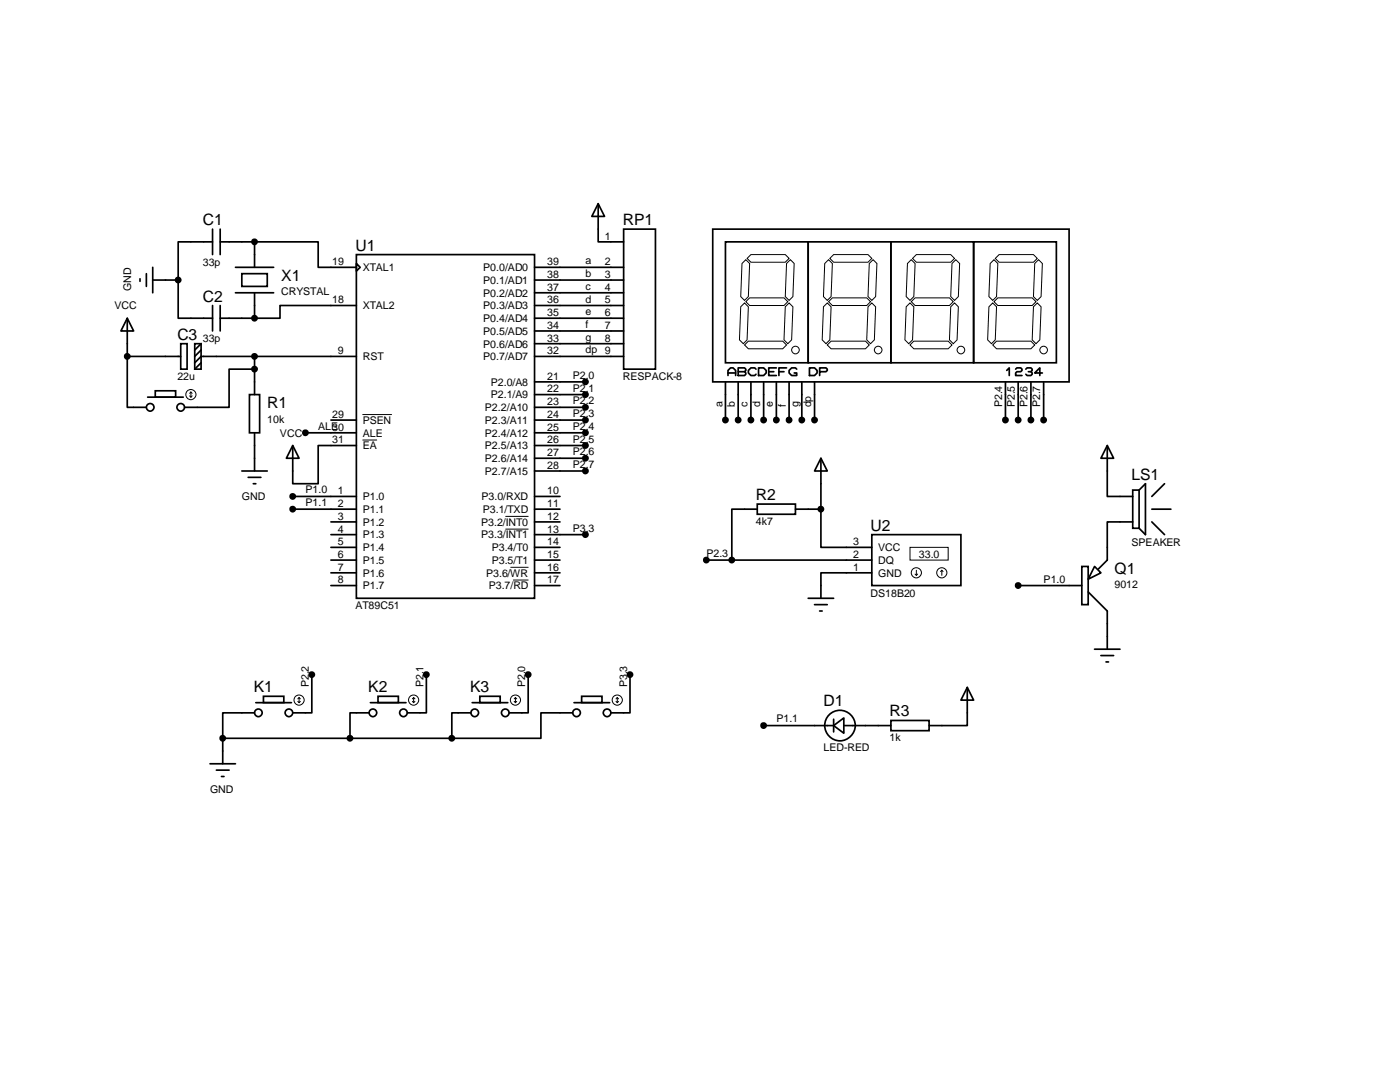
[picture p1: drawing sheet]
<svg xmlns="http://www.w3.org/2000/svg" width="279mm" height="216mm" viewBox="0 0 279 216" stroke-linecap="round" stroke-linejoin="round" font-family="sans-serif">
<g fill="none" stroke="#000" stroke-width=".34">
<path d="M27.9 55.6v.5M29.2 54.6v2.6M30.5 55.9h5.1M30.5 53.3v5.1M35.6 55.9v7.6h6.8M42.4 48.3h-6.8v7.6M42.4 45.7v5.1M43.9 48.3h6.9M43.9 45.7v5.1M47 53.3h7.6M47 58.4h7.6M48.3 54.6h5v2.6h-5z"/>
<path d="M50.8 48.3h12.7v5h7.6M50.8 48.3v5M50.8 58.4v5.1M71.1 50.8h35.6v68.6h-35.6zM71.1 52.6l.8 .7-.8 .8zM106.7 55.9h17.8M106.7 53.3h17.8M106.7 58.4h17.8M119.4 40.6l1.2 2.6h-2.5zM119.4 40.6v7.7h5.1M124.5 45.7h6.3v28h-6.3zM142.2 45.7h71.2v30.5h-71.2z"/>
<path d="M144.8 48.3h16.5v24.1h-16.5zM161.3 48.3h16.5v24.1h-16.5zM177.8 48.3h16.5v24.1h-16.5zM194.3 48.3h16.5v24.1h-16.5zM25.4 63.5l1.3 2.5h-2.6zM25.4 71.1v10.2h3.8M25.4 71.1h10.7M25.4 63.5v7.6M29.5 79.2h7.1M31 78h4.1v1.2h-4.1zM36.1 68.6h1.2v5.1h-1.2zM38.9 68.6h1.2v5.1h-1.2z"/>
<path d="M40.1 68.6l-1.2 1.2M40.1 69.8l-1.2 1.3M40.1 72.4l-1.2 1.3M42.4 61v5M43.9 63.5h6.9M43.9 61v5M49.8 78.7h2v7.7h-2zM50.8 73.7h-5.1v7.6h-8.9M50.8 71.1v7.6M71.1 61h-15.2v2.5h-5.1M71.1 71.1h-31l-1.2 1.3M106.7 63.5h17.8"/>
<path d="M106.7 71.1h17.8M106.7 61h17.8M106.7 66h17.8M106.7 68.6h17.8M106.7 76.2h10.1M106.7 78.7h10.1M144.8 76.2v7.6M145.3 74.9v-1l.5-.5h.5l.5 .5v1M145.3 74.4h1.5M147.3 73.4h1.3l.2 .3v.2l-.2 .3 .2 .2v.3l-.2 .2h-1.3zM147.3 76.2v7.6M147.3 74.2h1.3"/>
<path d="M149.9 76.2v7.6M150.9 73.7l-.3-.3h-.7l-.5 .5v.5l.5 .5h.7l.3-.2M151.4 73.4h1l.5 .5v.5l-.5 .5h-1zM152.4 76.2v7.6M153.4 74.2h1M154.9 73.4h-1.5v1.5h1.5M154.9 76.2v7.6M155.4 74.2h1.1M157 73.4h-1.6v1.5M157.5 76.2v7.6M159 73.7l-.3-.3h-.7l-.5 .5v.5l.5 .5h1v-.5h-.5M160 76.2v7.6"/>
<path d="M161.5 73.4h1.1l.5 .5v.5l-.5 .5h-1.1zM162.6 76.2v7.6M163.6 74.2h1.2l.3-.3v-.2l-.3-.3h-1.2v1.5M200.7 76.2v7.6M200.9 73.9l.5-.5v1.5M202.7 73.7l.2-.3h.8l.3 .3v.2l-.3 .3h-.8l-.2 .2v.5h1.3M203.2 76.2v7.6M204.7 73.7l.3-.3h.7l.3 .3v.2l-.3 .3 .3 .2v.3l-.3 .2h-.7l-.3-.2M205.2 74.2h.5M205.7 76.2v7.6M208 74.4h-1.5l1-1v1.5M208.3 76.2v7.6"/>
<path d="M48.3 94h5M49.5 95.2h2.6M50.5 96.5h.6M50.8 86.4v7.6M58.4 88.9l1.3 2.5h-2.6zM58.4 88.9v7.6h5.1v-7.6h7.6M58.4 99.1h12.7M61 86.4h10.1M66 83.8h5.1M106.7 86.4h10.1M106.7 81.3h10.1M106.7 83.8h10.1"/>
<path d="M106.7 88.9h10.1M106.7 91.4h10.1M106.7 94h10.1M106.7 99.1h5.1M163.8 91.4l1.3 2.6h-2.5zM163.8 91.4v10.2M221 88.9l1.2 2.5h-2.5zM221 88.9v10.2h5.1M226.1 97.8h1.2v7.6h-1.2zM227.3 97.8l1.3-1.3v10.2l-1.3-1.3M232.4 96.5l-2.5 2.6M58.4 101.6h12.7"/>
<path d="M66 111.8h5.1M66 106.7h5.1M66 116.8h5.1M66 104.1h5.1M66 109.2h5.1M66 114.3h5.1M106.7 101.6h5.1M106.7 111.8h5.1M106.7 106.7h10.1M106.7 116.8h5.1M106.7 104.1h5.1M106.7 109.2h5.1"/>
<path d="M106.7 114.3h5.1M141 111.8h33M151.1 100.6h7.6v2h-7.6zM151.1 101.6h-5.1v10.2M158.7 101.6h5.1M161.3 119.4h5.1M163.8 101.6v7.6h10.2M174 106.7h17.8v10.1h-17.8zM174 114.3h-10.2v5.1M203.2 116.8h12.7M215.9 113h1.3v7.6h-1.3zM217.2 118.1l3.8 3.8v7.6"/>
<path d="M218.4 113l1.3 1.3-2.5 1.3zM226.1 104.1h-5.1v7.7l-1.8 1.7M229.9 101.6h3.8M229.9 104.1l2.5 2.6M52.6 138.9h4v1.3h-4zM62.2 134.6v7.6h-3.8M75.4 138.9h4.1v1.3h-4.1zM85.1 134.6v7.6h-3.8M95.8 138.9h4v1.3h-4zM105.4 134.6v7.6h-3.8M116.1 138.9h4v1.3h-4zM125.7 134.6v7.6h-3.8"/>
<path d="M162.6 120.6h2.5M163.6 121.9h.5M193 137.2l1.3 2.5h-2.5zM193 137.2v7.6h-7.6M218.4 129.5h5.1M219.7 130.8h2.5M220.7 132.1h.5M41.9 152.4h5.1M43.2 153.7h2.5M44.2 154.9h.5M44.4 147.3v5.1M44.4 147.3h45.8"/>
<path d="M50.8 142.2h-6.4v5.1M51.1 140.2h7.1M73.7 142.2h-3.9v5.1M73.9 140.2h7.1M94 142.2h-3.8v5.1M94.2 140.2h7.1M114.3 142.2h-6.4v5.1h-17.7M114.6 140.2h7.1M152.4 144.8h14M166.4 144.8l2-1.5v3zM166.4 143.5v2.5M168.4 144.8h9.4"/>
<path d="M177.8 143.8h7.6v2h-7.6z"/>
<circle cx="30" cy="81.3" r=".75"/>
<circle cx="36.1" cy="81.3" r=".75"/>
<circle cx="51.6" cy="142.2" r=".75"/>
<circle cx="57.7" cy="142.2" r=".75"/>
<circle cx="74.4" cy="142.2" r=".75"/>
<circle cx="80.5" cy="142.2" r=".75"/>
<circle cx="94.7" cy="142.2" r=".75"/>
<circle cx="100.8" cy="142.2" r=".75"/>
<circle cx="115.1" cy="142.2" r=".75"/>
<circle cx="121.2" cy="142.2" r=".75"/>
<circle cx="167.6" cy="144.8" r="3"/>
</g>
<g fill="none" stroke="#000" stroke-width=".2">
<path d="M148.1 52.6l.7-.8 .8 .8-.2 6.6-.8 .7-.8-.7zM149.6 59.4h6.9l.7 .8-.7 .8h-6.9l-.8-.8zM149.9 50.8h6.8l.8 .8-.8 .7h-6.8l-.8-.7zM157.7 51.8l.8 .8-.3 6.6-.7 .7-.8-.7 .3-6.6zM165.4 51.8l.7 .8-.2 6.6-.8 .7-.8-.7 .3-6.6zM166.4 50.8h6.8l.8 .8-.8 .7h-6.8l-.8-.7zM174.2 51.8l.8 .8-.2 6.6-.8 .7-.8-.7 .3-6.6zM181.1 52.6l.8-.8 .7 .8-.2 6.6-.8 .7-.8-.7zM182.1 51.6l.8-.8h6.8l.8 .8-.8 .7h-6.8zM182.6 59.4h6.9l.7 .8-.7 .8h-6.9l-.7-.8zM190.8 51.8l.7 .8-.2 6.6-.8 .7-.8-.7 .3-6.6zM197.6 52.6l.8-.8 .7 .8-.2 6.6-.8 .7-.7-.7z"/>
<path d="M198.6 51.6l.8-.8h6.8l.8 .8-.8 .7h-6.8zM199.1 59.4h6.9l.8 .8-.8 .8h-6.9l-.7-.8zM206.5 52.6l.8-.8 .7 .8-.2 6.6-.8 .7-.8-.7zM37.8 79l.3 .2M38.1 78.2v1M38.1 78.2l-.3 .3M38.1 78.2l.3 .3M38.4 79l-.3 .2M147.8 61.2l.8-.7 .8 .7-.3 6.6-.8 .8-.7-.8zM149.4 68.1h6.8l.8 .7-.8 .8h-6.8l-.8-.8zM156.7 61.2l.8-.7 .7 .7-.2 6.6-.8 .8-.7-.8zM164.3 61.2l.8-.7 .8 .7-.3 6.6-.8 .8-.7-.8z"/>
<path d="M165.4 60.2l.7-.8h6.9l.7 .8-.7 .8h-6.9zM165.9 68.1h6.8l.8 .7-.8 .8h-6.8l-.8-.8zM173.2 61.2l.8-.7 .8 .7-.3 6.6-.8 .8-.7-.8zM181.6 68.8l.8-.7h6.8l.8 .7-.8 .8h-6.8zM181.6 60.5l.8 .7-.3 6.6-.7 .8-.8-.8 .2-6.6zM190.5 60.5l.8 .7-.3 6.6-.8 .8-.7-.8 .2-6.6zM198.1 68.8l.8-.7h6.8l.8 .7-.8 .8h-6.8zM198.1 60.5l.8 .7-.3 6.6-.7 .8-.8-.8 .3-6.6zM207 60.5l.8 .7-.3 6.6-.7 .8-.8-.8 .2-6.6zM72.4 87.8h2.8M72.4 82.7h5.7M100.9 103h4.5"/>
<path d="M100.9 105.6h4.5M101.9 113.2h3.5M102.4 115.7h3M181.6 109.2h7.6v2.6h-7.6zM182.6 114.6l.3 .2M182.9 113.8v1M183.1 114.6l-.2 .2M188 113.8l-.3 .2M188 113.8l.2 .2M188 113.8v1M59.4 140l.3 .2M59.7 139.2v1"/>
<path d="M59.7 139.2l-.3 .2M59.7 139.2l.2 .2M59.9 140l-.2 .2M82.3 140l.2 .2M82.5 139.2v1M82.5 139.2l-.2 .2M82.5 139.2l.3 .2M82.8 140l-.3 .2M102.6 140l.3 .2M102.9 139.2v1M102.9 139.2l-.3 .2M102.9 139.2l.2 .2"/>
<path d="M103.1 140l-.2 .2M122.9 140l.3 .2M123.2 139.2v1M123.2 139.2l-.3 .2M123.2 139.2l.2 .2M123.4 140l-.2 .2"/>
<circle cx="38.1" cy="78.7" r="1.02"/>
<circle cx="158.8" cy="69.8" r=".75"/>
<circle cx="175.3" cy="69.8" r=".75"/>
<circle cx="191.8" cy="69.8" r=".75"/>
<circle cx="208.3" cy="69.8" r=".75"/>
<circle cx="182.9" cy="114.3" r="1.02"/>
<circle cx="188" cy="114.3" r="1.02"/>
<circle cx="59.7" cy="139.7" r="1.02"/>
<circle cx="82.6" cy="139.7" r="1.02"/>
<circle cx="102.9" cy="139.7" r="1.02"/>
<circle cx="123.2" cy="139.7" r="1.02"/>
</g>
<g fill="#000" stroke="#000" stroke-width=".34">
<circle cx="35.5" cy="55.9" r=".52"/>
<circle cx="50.8" cy="48.3" r=".52"/>
<circle cx="25.4" cy="71.1" r=".52"/>
<circle cx="50.8" cy="73.7" r=".52"/>
<circle cx="50.8" cy="71.1" r=".52"/>
<circle cx="50.8" cy="63.5" r=".52"/>
<circle cx="116.8" cy="78.7" r=".52"/>
<circle cx="116.8" cy="76.2" r=".52"/>
<circle cx="58.4" cy="99.1" r=".52"/>
<circle cx="60.9" cy="86.4" r=".52"/>
<circle cx="116.8" cy="91.4" r=".52"/>
<circle cx="116.8" cy="88.9" r=".52"/>
<circle cx="116.8" cy="81.3" r=".52"/>
<circle cx="116.8" cy="86.4" r=".52"/>
<circle cx="116.8" cy="94" r=".52"/>
<circle cx="116.8" cy="83.8" r=".52"/>
<circle cx="144.8" cy="83.8" r=".52"/>
<circle cx="147.3" cy="83.8" r=".52"/>
<circle cx="149.8" cy="83.8" r=".52"/>
<circle cx="152.4" cy="83.8" r=".52"/>
<circle cx="154.9" cy="83.8" r=".52"/>
<circle cx="157.5" cy="83.8" r=".52"/>
<circle cx="160" cy="83.8" r=".52"/>
<circle cx="162.5" cy="83.8" r=".52"/>
<circle cx="200.6" cy="83.8" r=".52"/>
<circle cx="203.2" cy="83.8" r=".52"/>
<circle cx="205.7" cy="83.8" r=".52"/>
<circle cx="208.3" cy="83.8" r=".52"/>
<circle cx="58.4" cy="101.6" r=".52"/>
<circle cx="116.8" cy="106.7" r=".52"/>
<circle cx="141" cy="111.8" r=".52"/>
<circle cx="146" cy="111.8" r=".52"/>
<circle cx="163.8" cy="101.6" r=".52"/>
<circle cx="203.2" cy="116.8" r=".52"/>
<circle cx="62.2" cy="134.6" r=".52"/>
<circle cx="85.1" cy="134.6" r=".52"/>
<circle cx="105.4" cy="134.6" r=".52"/>
<circle cx="125.7" cy="134.6" r=".52"/>
<circle cx="44.4" cy="147.3" r=".52"/>
<circle cx="69.8" cy="147.3" r=".52"/>
<circle cx="90.2" cy="147.3" r=".52"/>
<circle cx="152.4" cy="144.8" r=".52"/>
</g>
<g font-size="3.1">
<text x="40.5" y="45">C1</text>
<text x="124.3" y="45">RP1</text>
<text x="71" y="50">U1</text>
<text x="56.1" y="56">X1</text>
<text x="40.5" y="60.2">C2</text>
<text x="35.4" y="67.8">C3</text>
<text x="53.3" y="81.4">R1</text>
<text x="225.8" y="95.8">LS1</text>
<text x="150.9" y="99.8">R2</text>
<text x="173.7" y="105.9">U2</text>
<text x="222.4" y="114.5">Q1</text>
<text x="50.6" y="138.1">K1</text>
<text x="73.5" y="138.1">K2</text>
<text x="93.8" y="138.1">K3</text>
<text x="164.3" y="140.9">D1</text>
<text x="177.5" y="142.9">R3</text>
</g>
<g font-size="2.1">
<text x="120.7" y="47.8">1</text>
<text x="40.5" y="53">33p</text>
<text x="66.3" y="52.9">19</text>
<text x="109.2" y="52.9">39</text>
<text x="116.8" y="52.7">a</text>
<text x="120.7" y="52.9">2</text>
<text x="26.2" y="58" transform="rotate(-90 26.2 58)">GND</text>
<text x="56.1" y="58.9">CRYSTAL</text>
<text x="72.4" y="54.1">XTAL1</text>
<text x="96.4" y="54.1">P0.0/AD0</text>
<text x="96.4" y="56.6">P0.1/AD1</text>
<text x="96.4" y="59.2">P0.2/AD2</text>
<text x="109.2" y="55.5">38</text>
<text x="109.2" y="58">37</text>
<text x="116.8" y="55.3">b</text>
<text x="116.8" y="57.8">c</text>
<text x="120.7" y="55.5">3</text>
<text x="120.7" y="58">4</text>
<text x="22.9" y="61.7">VCC</text>
<text x="66.3" y="60.5">18</text>
<text x="72.4" y="61.7">XTAL2</text>
<text x="96.4" y="61.7">P0.3/AD3</text>
<text x="96.4" y="64.3">P0.4/AD4</text>
<text x="109.2" y="60.5">36</text>
<text x="109.2" y="63.1">35</text>
<text x="109.2" y="65.6">34</text>
<text x="116.8" y="60.4">d</text>
<text x="116.8" y="62.9">e</text>
<text x="116.8" y="65.4">f</text>
<text x="120.7" y="60.5">5</text>
<text x="120.7" y="63.1">6</text>
<text x="120.7" y="65.6">7</text>
<text x="40.5" y="68.2">33p</text>
<text x="67.4" y="70.7">9</text>
<text x="72.4" y="71.9">RST</text>
<text x="96.4" y="66.8">P0.5/AD5</text>
<text x="96.4" y="69.3">P0.6/AD6</text>
<text x="96.4" y="71.9">P0.7/AD7</text>
<text x="109.2" y="68.2">33</text>
<text x="109.2" y="70.7">32</text>
<text x="116.8" y="68">g</text>
<text x="116.8" y="70.5">dp</text>
<text x="120.7" y="68.2">8</text>
<text x="120.7" y="70.7">9</text>
<text x="35.4" y="75.9">22u</text>
<text x="98" y="77">P2.0/A8</text>
<text x="109.2" y="75.8">21</text>
<text x="114.3" y="75.6">P2.0</text>
<text x="124.3" y="75.9">RESPACK-8</text>
<text x="66.3" y="83.4">29</text>
<text x="96.8" y="82">P2.2/A10</text>
<text x="98" y="79.5">P2.1/A9</text>
<text x="109.2" y="78.3">22</text>
<text x="109.2" y="80.9">23</text>
<text x="109.2" y="83.4">24</text>
<text x="114.3" y="78.1">P2.1</text>
<text x="114.3" y="80.7">P2.2</text>
<text x="114.3" y="83.2">P2.3</text>
<text x="144.2" y="81.3" transform="rotate(-90 144.2 81.3)">a</text>
<text x="146.6" y="81.3" transform="rotate(-90 146.6 81.3)">b</text>
<text x="149.2" y="81.3" transform="rotate(-90 149.2 81.3)">c</text>
<text x="151.7" y="81.3" transform="rotate(-90 151.7 81.3)">d</text>
<text x="154.3" y="81.3" transform="rotate(-90 154.3 81.3)">e</text>
<text x="156.8" y="81.3" transform="rotate(-90 156.8 81.3)">f</text>
<text x="159.3" y="81.3" transform="rotate(-90 159.3 81.3)">g</text>
<text x="161.9" y="81.3" transform="rotate(-90 161.9 81.3)">dp</text>
<text x="200" y="81.3" transform="rotate(-90 200 81.3)">P2.4</text>
<text x="202.5" y="81.3" transform="rotate(-90 202.5 81.3)">P2.5</text>
<text x="205.1" y="81.3" transform="rotate(-90 205.1 81.3)">P2.6</text>
<text x="207.6" y="81.3" transform="rotate(-90 207.6 81.3)">P2.7</text>
<text x="53.3" y="84.3">10k</text>
<text x="55.9" y="87.1">VCC</text>
<text x="63.5" y="85.8">ALE</text>
<text x="66.3" y="85.9">30</text>
<text x="66.3" y="88.5">31</text>
<text x="72.4" y="87.1">ALE</text>
<text x="72.4" y="89.7">EA</text>
<text x="72.4" y="84.6">PSEN</text>
<text x="96.8" y="84.6">P2.3/A11</text>
<text x="96.8" y="87.1">P2.4/A12</text>
<text x="96.8" y="89.7">P2.5/A13</text>
<text x="109.2" y="85.9">25</text>
<text x="109.2" y="88.5">26</text>
<text x="114.3" y="85.8">P2.4</text>
<text x="114.3" y="88.3">P2.5</text>
<text x="96.8" y="94.7">P2.7/A15</text>
<text x="96.8" y="92.2">P2.6/A14</text>
<text x="109.2" y="93.6">28</text>
<text x="109.2" y="91">27</text>
<text x="114.3" y="90.8">P2.6</text>
<text x="114.3" y="93.4">P2.7</text>
<text x="48.3" y="99.8">GND</text>
<text x="61" y="98.5">P1.0</text>
<text x="61" y="101">P1.1</text>
<text x="67.4" y="98.6">1</text>
<text x="67.4" y="101.2">2</text>
<text x="72.4" y="99.8">P1.0</text>
<text x="96.1" y="99.8">P3.0/RXD</text>
<text x="109.2" y="98.6">10</text>
<text x="109.2" y="101.2">11</text>
<text x="67.4" y="103.7">3</text>
<text x="67.4" y="106.3">4</text>
<text x="72.4" y="102.4">P1.1</text>
<text x="72.4" y="104.9">P1.2</text>
<text x="72.4" y="107.4">P1.3</text>
<text x="96" y="104.9">P3.2/INT0</text>
<text x="96" y="107.4">P3.3/INT1</text>
<text x="96.4" y="102.4">P3.1/TXD</text>
<text x="109.2" y="103.7">12</text>
<text x="109.2" y="106.3">13</text>
<text x="114.3" y="106.1">P3.3</text>
<text x="150.9" y="104.8">4k7</text>
<text x="67.4" y="108.8">5</text>
<text x="67.4" y="111.3">6</text>
<text x="67.4" y="113.9">7</text>
<text x="72.4" y="110">P1.4</text>
<text x="72.4" y="112.5">P1.5</text>
<text x="98.1" y="110">P3.4/T0</text>
<text x="98.1" y="112.5">P3.5/T1</text>
<text x="109.2" y="108.8">14</text>
<text x="109.2" y="113.9">16</text>
<text x="109.2" y="111.3">15</text>
<text x="141" y="111.2">P2.3</text>
<text x="170.3" y="111.3">2</text>
<text x="170.3" y="108.8">3</text>
<text x="170.3" y="113.9">1</text>
<text x="175.3" y="112.5">DQ</text>
<text x="175.3" y="110">VCC</text>
<text x="183.4" y="111.3">33.0</text>
<text x="225.8" y="108.9">SPEAKER</text>
<text x="67.4" y="116.4">8</text>
<text x="72.4" y="115.1">P1.6</text>
<text x="72.4" y="117.6">P1.7</text>
<text x="97" y="115.1">P3.6/WR</text>
<text x="97.5" y="117.6">P3.7/RD</text>
<text x="109.2" y="116.4">17</text>
<text x="173.7" y="119">DS18B20</text>
<text x="175.3" y="115.1">GND</text>
<text x="208.3" y="116.2">P1.0</text>
<text x="222.4" y="117.3">9012</text>
<text x="71" y="121.5">AT89C51</text>
<text x="61.6" y="137.2" transform="rotate(-90 61.6 137.2)">P2.2</text>
<text x="84.5" y="137.2" transform="rotate(-90 84.5 137.2)">P2.1</text>
<text x="104.8" y="137.2" transform="rotate(-90 104.8 137.2)">P2.0</text>
<text x="125.1" y="137.2" transform="rotate(-90 125.1 137.2)">P3.3</text>
<text x="154.9" y="144.1">P1.1</text>
<text x="164.3" y="149.9">LED-RED</text>
<text x="177.5" y="147.9">1k</text>
<text x="41.9" y="158.2">GND</text>
</g>
</svg>
